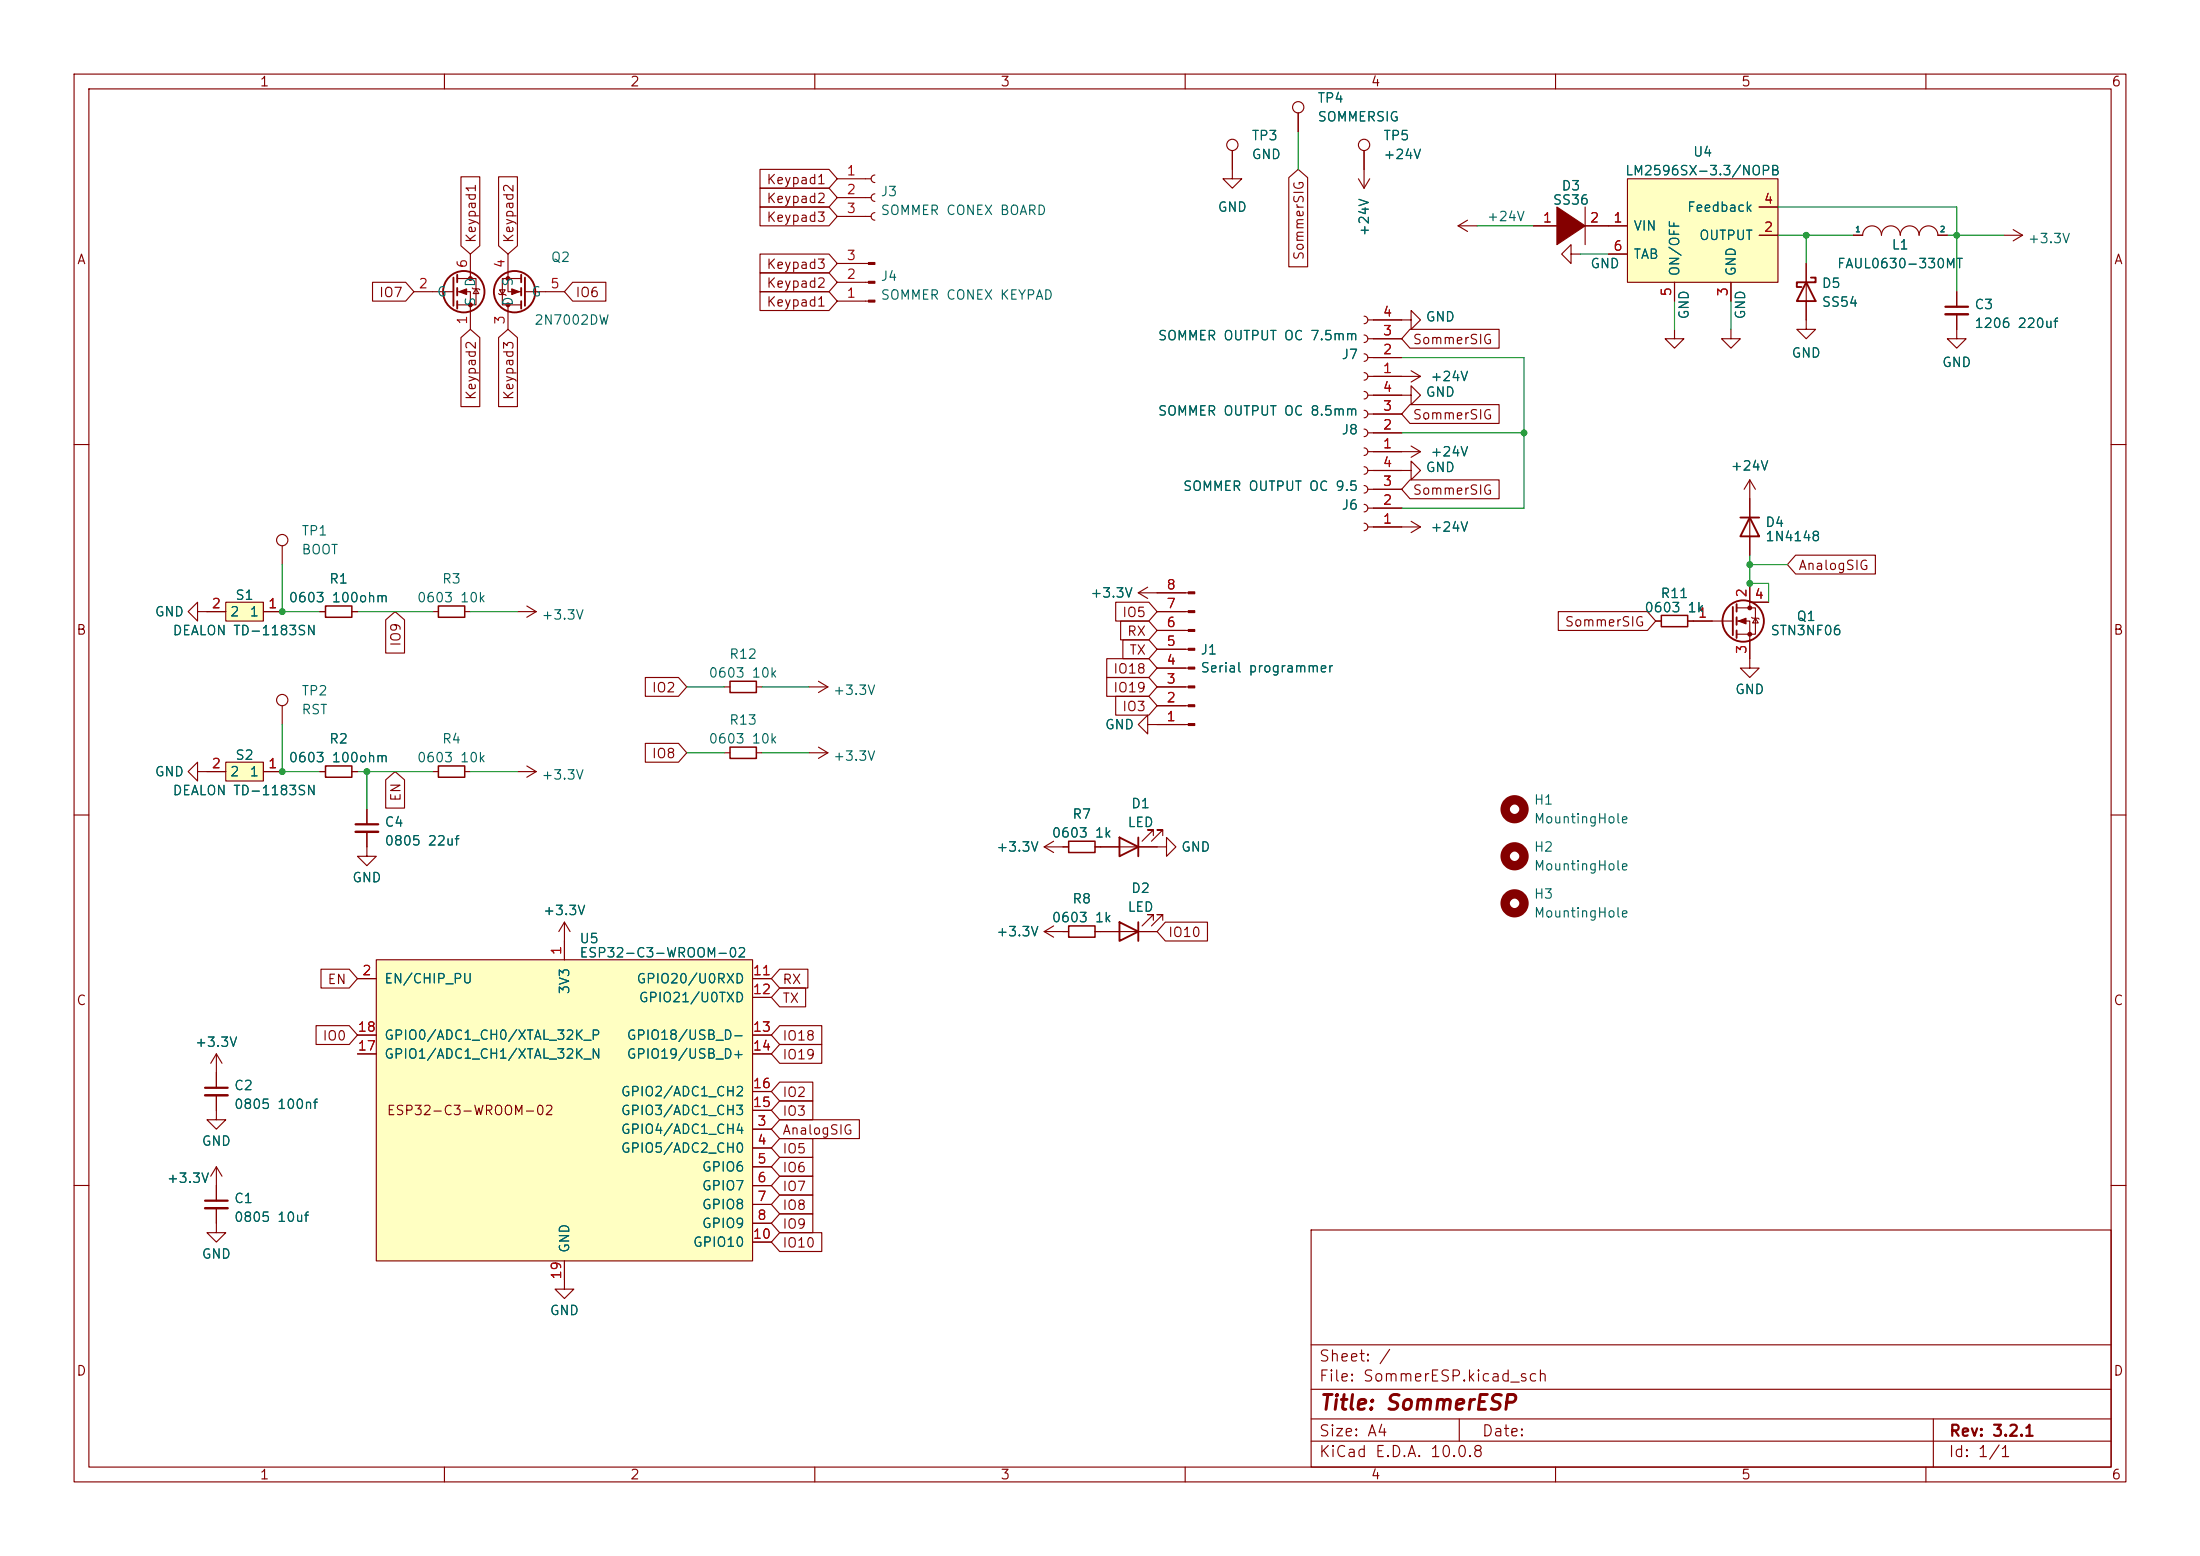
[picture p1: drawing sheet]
<svg xmlns="http://www.w3.org/2000/svg" width="297mm" height="210mm" viewBox="0 0 297 210" stroke-linecap="round" stroke-linejoin="round" font-family="sans-serif">
<g fill="none" stroke="#840000" stroke-width=".15">
<path d="M10 10h277v190h-277zM12 12h273v186h-273zM60 10v2M110 10v2M160 10v2M210 10v2M260 10v2M113 24.1h4.6M113 26.7h4.6M113 29.2h4.6M113 38.1h4.2M113 35.6h4.2"/>
<path d="M118.1 23.6a.51 .51 0 0 0-.5 .5 .51 .51 0 0 0 .5 .5M118.1 26.2a.51 .51 0 0 0-.5 .5 .51 .51 0 0 0 .5 .5M118.1 28.7a.51 .51 0 0 0-.5 .5 .51 .51 0 0 0 .5 .5M113 40.6h4.2M10 60h2M38.1 73.7v2.5M154.9 79.2l-1.2 .8M285 60h2M26.7 82.6v-1.3l-1.3 1.3 1.3 1.2v-1.2h1.2M38.1 95.3v2.5M43.2 82.6h.7M47.5 82.6h.8"/>
<path d="M58.4 82.6h.8M62.7 82.6h.8M69.8 82.6h2.6M71.1 81.8l1.3 .8M72.4 82.6l-1.3 .7M97.8 92.7h.8M102.1 92.7h.8M109.2 92.7h2.6M110.5 91.9l1.3 .8M111.8 92.7l-1.3 .8M153.7 80l1.2 .8M153.7 80h2.5"/>
<path d="M154.9 97.8v-1.3l-1.2 1.3 1.2 1.3v-1.3h1.3M10 110h2M49.5 112.3v3.3h1.3l-1.3 1.2-1.2-1.2h1.2M49.5 109.2v2.1M58.4 104.1h.8M62.7 104.1h.8M69.8 104.1h2.6M71.1 103.4l1.3 .7M72.4 104.1l-1.3 .8M97.8 101.6h.8M102.1 101.6h.8M109.2 101.6h2.6"/>
<path d="M110.5 100.8l1.3 .8M111.8 101.6l-1.3 .8M148.6 114.3h8.9v-1.3l1.2 1.3-1.2 1.3v-1.3M155.7 112.8v-.8h-.8h.8l-1.5 1.5M157 112.8v-.8h-.8h.8l-1.6 1.5M285 110h2M141 125.7l1.2 .8M141 125.7h2.5M142.2 125l-1.2 .7M10 160h2M177 166h108v32h-108zM285 160h2"/>
<path d="M60 198v2M110 198v2M160 198v2M177 194.5h108M177 191.5h108M177 187.5h108M177 181.5h108M197 191.5v3M210 198v2M260 198v2M261 191.5v6.5"/>
<circle cx="38.1" cy="72.9" r=".76"/>
<circle cx="38.1" cy="94.5" r=".76"/>
</g>
<path d="M151.1 113l2.6 1.3-2.6 1.3zM153.7 113v2.6" fill="none" stroke="#840000" stroke-width=".25"/>
<path d="M48 111.3h3.1" fill="none" stroke="#840000" stroke-width=".3"/>
<path d="M48 112.3h3.1" fill="none" stroke="#840000" stroke-width=".33"/>
<g fill="#840000" stroke="#840000" stroke-width=".15">
<path d="M117.2 40.5h.9v.3h-.9z"/>
<path d="M117.2 38h.9v.2h-.9z"/>
<path d="M117.2 35.4h.9v.3h-.9z"/>
</g>
<path d="M43.9 81.8h3.6v1.5h-3.6zM59.2 81.8h3.5v1.5h-3.5zM98.6 91.9h3.5v1.6h-3.5zM59.2 103.4h3.5v1.5h-3.5zM98.6 100.8h3.5v1.6h-3.5z" fill="none" stroke="#840000" stroke-width=".2"/>
<path d="M30.5 102.9h5.1v2.5h-5.1z" fill="#ffffc2"/>
<path d="M27.9 104.1h2.6M30.5 102.9h5.1v2.5h-5.1zM35.6 104.1h2.5" fill="none" stroke="#840000" stroke-width=".15"/>
<path d="M30.5 81.3h5.1v2.5h-5.1z" fill="#ffffc2"/>
<g fill="none" stroke="#840000" stroke-width=".15">
<path d="M175.3 15.2v2.6M55.9 39.4h5.3M61.7 37.6h2.6v3.5h-2.6M61.7 39.4h1.8v5.1M63.5 34.3v3.3M63.8 38.9l.1 .1h.7l.2 .1M64.3 39l.3 .6h-.7zM67.3 39.6l.1 .2h.8l.1 .1M67.4 39.1h.8l-.4 .7zM68.6 34.3v5.1h1.8M70.4 37.6h-2.6v3.5h2.6M70.9 39.4h5.3"/>
<path d="M166.4 20.3v3.8h1.2l-1.2 1.3-1.3-1.3h1.3M183.4 24.1l.7 1.3M184.1 20.3v5.1M184.9 24.1l-.8 1.3M196.8 30.5l1.3 .7M196.8 30.5h2.6M198.1 29.7l-1.3 .8M264.2 39.4v2M68.6 41.1v3.4M184.1 57.9a.51 .51 0 0 1 .6 .5 .51 .51 0 0 1-.6 .5M184.1 55.4a.51 .51 0 0 1 .6 .5 .51 .51 0 0 1-.6 .5M184.1 52.8a.51 .51 0 0 1 .6 .5 .51 .51 0 0 1-.6 .5"/>
<path d="M184.1 50.3a.51 .51 0 0 1 .6 .5 .51 .51 0 0 1-.6 .5M184.1 47.8a.51 .51 0 0 1 .6 .5 .51 .51 0 0 1-.6 .5M184.1 45.2a.51 .51 0 0 1 .6 .5 .51 .51 0 0 1-.6 .5M184.1 42.7a.51 .51 0 0 1 .6 .5 .51 .51 0 0 1-.6 .5M184.7 53.3h5.8v-1.2l1.3 1.2-1.3 1.3v-1.3M184.7 43.2h5.8v-1.3l1.3 1.3-1.3 1.3v-1.3M184.7 58.4h4.5M184.7 55.9h4.5M184.7 50.8h7.1M184.7 48.3h4.5M184.7 45.7h4.5M190.5 50l1.3 .8"/>
<path d="M191.8 50.8l-1.3 .8M233.7 44.5v1.2h1.2l-1.2 1.3-1.3-1.3h1.3M264.2 42.4v2.1M184.1 60.5a.51 .51 0 0 1 .6 .5 .51 .51 0 0 1-.6 .5M184.1 70.6a.51 .51 0 0 1 .6 .5 .51 .51 0 0 1-.6 .5M184.1 68.1a.51 .51 0 0 1 .6 .5 .51 .51 0 0 1-.6 .5M184.1 65.5a.51 .51 0 0 1 .6 .5 .51 .51 0 0 1-.6 .5M184.1 63a.51 .51 0 0 1 .6 .5 .51 .51 0 0 1-.6 .5M184.7 63.5h5.8v-1.3l1.3 1.3-1.3 1.3v-1.3M184.7 61h7.1M184.7 71.1h7.1M184.7 68.6h4.5"/>
<path d="M184.7 66h4.5M190.5 60.2l1.3 .8M190.5 70.4l1.3 .7M191.8 61l-1.3 .7M191.8 71.1l-1.3 .8M27.9 82.6h2.6M30.5 81.3h5.1v2.5h-5.1zM35.6 82.6h2.5M156.2 82.6h4.2M156.2 97.8h4.2M156.2 95.3h4.2M156.2 92.7h4.2"/>
<path d="M156.2 90.2h4.2M156.2 87.6h4.2M156.2 85.1h4.2M156.2 80h4.2M43.2 104.1h.7M47.5 104.1h.8M141 114.3h3.3M141 114.3l1.2 .8M142.2 113.5l-1.2 .8M147.8 114.3h.8M143.5 125.7h.8M147.8 125.7h8.4"/>
<path d="M155.7 124.2v-.8h-.8h.8l-1.5 1.6M157 124.2v-.8h-.8h.8l-1.6 1.6"/>
<circle cx="166.4" cy="19.6" r=".76"/>
<circle cx="175.3" cy="14.5" r=".76"/>
<circle cx="184.1" cy="19.6" r=".76"/>
</g>
<g fill="none" stroke="#840000" stroke-width=".25">
<path d="M61.2 37.5v3.8M61.7 37.1v1M61.7 38.9v1M70.4 37.1v1M70.4 38.9v1M70.9 37.5v3.8M61.7 40.6v1.1M70.4 40.6v1.1M151.1 124.5l2.6 1.2-2.6 1.3zM153.7 124.5v2.5"/>
<circle cx="62.6" cy="39.4" r="2.79"/>
<circle cx="69.5" cy="39.4" r="2.79"/>
</g>
<g fill="#840000" stroke="#840000" stroke-width=".15">
<path d="M62 39.4l1-.4v.8z"/>
<path d="M69.1 39l1 .4-1 .4z"/>
<path d="M160.4 97.7h.9v.2h-.9z"/>
<path d="M160.4 95.1h.9v.3h-.9z"/>
<path d="M160.4 92.6h.9v.2h-.9z"/>
<path d="M160.4 90h.9v.3h-.9z"/>
<path d="M160.4 87.5h.9v.3h-.9z"/>
<path d="M160.4 85h.9v.2h-.9z"/>
<path d="M160.4 82.4h.9v.3h-.9z"/>
<path d="M160.4 79.9h.9v.2h-.9z"/>
<circle cx="63.5" cy="37.6" r=".25"/>
<circle cx="63.5" cy="41.1" r=".25"/>
<circle cx="68.6" cy="37.6" r=".25"/>
<circle cx="68.6" cy="41.1" r=".25"/>
</g>
<path d="M43.9 103.4h3.6v1.5h-3.6zM144.3 113.5h3.5v1.6h-3.5zM144.3 125h3.5v1.5h-3.5z" fill="none" stroke="#840000" stroke-width=".2"/>
<path d="M262.6 41.4h3.1" fill="none" stroke="#840000" stroke-width=".3"/>
<path d="M262.6 42.4h3.1" fill="none" stroke="#840000" stroke-width=".33"/>
<path d="M50.8 129.5h50.8v40.7h-50.8z" fill="#ffffc2"/>
<g fill="none" stroke="#840000" stroke-width=".15">
<path d="M243.8 35.6v8.9h1.3l-1.3 1.2-1.2-1.2h1.2M250.2 31.8h1.3a1.27 1.27 0 0 1 1.2-1.3 1.27 1.27 0 0 1 1.3 1.3 1.27 1.27 0 0 1 1.3-1.3 1.27 1.27 0 0 1 1.2 1.3 1.27 1.27 0 0 1 1.3-1.3 1.27 1.27 0 0 1 1.3 1.3 1.27 1.27 0 0 1 1.2-1.3 1.27 1.27 0 0 1 1.3 1.3h1.3M264.2 44.5v1.2h1.2l-1.2 1.3-1.3-1.3h1.3M236.2 64.8v2.5M236.2 78.7v3.3M236.2 64.8l-.7 1.2M236.2 64.8l.8 1.2M223.5 83.8h.8M227.8 83.8h6.1M234.4 82h2.6v3.6h-2.6M234.4 83.8h1.8v5.1M236.2 81.3h2.6"/>
<path d="M236.5 83.3l.1 .1h.8l.1 .2M237 83.4l.4 .7h-.8zM26.7 104.1v-1.2l-1.3 1.2 1.3 1.3v-1.3h1.2M48.3 132.1h2.5M48.3 139.7h2.5M50.8 129.5h50.8v40.7h-50.8zM76.2 127v2.5M101.6 132.1h2.5M101.6 134.6h2.5M101.6 139.7h2.5M48.3 142.2h2.5M101.6 152.4h2.5"/>
<path d="M101.6 154.9h2.5M101.6 157.5h2.5M101.6 142.2h2.5M101.6 149.9h2.5M101.6 147.3h2.5M76.2 170.2v3.8h1.3l-1.3 1.3-1.3-1.3h1.3M101.6 160h2.5M101.6 162.6h2.5M101.6 165.1h2.5M101.6 167.6h2.5"/>
</g>
<g fill="none" stroke="#840000" stroke-width=".25">
<path d="M243.8 38.1l1.3 2.5h-2.5zM244.5 37.5h.6v.6h-2.5v.6h.6M233.9 81.9v3.8M234.4 81.5v1.1M234.4 83.3v1M234.4 85.1v1"/>
<circle cx="235.3" cy="83.8" r="2.79"/>
</g>
<g fill="#840000" stroke="#840000" stroke-width=".15">
<path d="M234.7 83.8l1-.4v.8z"/>
<circle cx="236.2" cy="82" r=".25"/>
<circle cx="236.2" cy="85.6" r=".25"/>
</g>
<path d="M224.3 83.1h3.5v1.5h-3.5z" fill="none" stroke="#840000" stroke-width=".2"/>
<path d="M219.7 24.1h20.3v14h-20.3z" fill="#ffffc2"/>
<g fill="none" stroke="#840000" stroke-width=".15">
<path d="M175.3 15.2v2.6M50.3 38.1h4.5l1.1 1.3-1.1 1.2h-4.5zM62.2 23.9h2.6v9.3l-1.3 1.1-1.3-1.1zM67.3 23.9h2.6v9.3l-1.3 1.1-1.3-1.1zM77.3 38.1h4.5v2.5h-4.5l-1.1-1.2zM102.6 22.9h9.3l1.1 1.2-1.1 1.3h-9.3zM102.6 34.3h9.3l1.1 1.3-1.1 1.2h-9.3zM102.6 39.4h9.3l1.1 1.2-1.1 1.3h-9.3zM102.6 25.4h9.3l1.1 1.3-1.1 1.2h-9.3zM102.6 27.9h9.3l1.1 1.3-1.1 1.3h-9.3zM102.6 36.8h9.3l1.1 1.3-1.1 1.3h-9.3zM166.4 20.3v2.6"/>
<path d="M174 24l1.3-1.1 1.2 1.1v12h-2.5zM184.1 20.3v2.6M207 30.5h3.8M212.1 34.3v-1.3l-1.3 1.3 1.3 1.3v-1.3h1.3M213.4 30.5h6.3M214 27.9v5.1M217.2 34.3h2.5M219.7 24.1h20.3v14h-20.3zM226.1 38.1v2.5M233.7 38.1v2.5M237.5 31.8h2.5M237.5 27.9h2.5"/>
<path d="M243.8 35.6v2.5M250.2 31.8h1.3M261.6 31.8h1.3M264.2 39.4v2M270.5 31.8h2.5M271.8 31l1.2 .8M273 31.8l-1.2 .7M62.2 45.6l1.3-1.1 1.3 1.1v9.3h-2.6zM67.3 45.6l1.3-1.1 1.3 1.1v9.3h-2.6zM185.4 50.8h3.8M185.4 48.3h3.8M185.4 45.7h3.8"/>
<path d="M185.4 43.2h3.8M185.4 58.4h3.8M185.4 55.9h3.8M185.4 53.3h3.8M190.3 44.4h12.1v2.6h-12.1l-1.1-1.3zM190.3 54.6h12.1v2.6h-12.1l-1.1-1.3zM226.1 44.5v1.2h1.2l-1.2 1.3-1.3-1.3h1.3M243.8 40.6v2.6M264.2 42.4v2.1M185.4 71.1h3.8M185.4 68.6h3.8M185.4 66h3.8"/>
<path d="M185.4 63.5h3.8M185.4 61h3.8M190.3 64.8h12.1v2.5h-12.1l-1.1-1.3zM236.2 67.3v7.6M236.2 78.7v2.6h2.6M242.4 74.9h10.8v2.6h-10.8l-1.1-1.3zM27.9 82.6h2.6M35.6 82.6h2.5M43.2 82.6h.7M47.5 82.6h.8M52.1 83.7l1.2-1.1 1.3 1.1v4.4h-2.5zM87.1 91.4h4.5l1.1 1.3-1.1 1.3h-4.5z"/>
<path d="M149.4 88.9h5.7l1.1 1.3-1.1 1.2h-5.7zM149.4 91.4h5.7l1.1 1.3-1.1 1.3h-5.7zM150.6 94h4.5l1.1 1.3-1.1 1.2h-4.5zM150.6 81.3h4.5l1.1 1.3-1.1 1.2h-4.5zM151.3 83.8h3.8l1.1 1.3-1.1 1.3h-3.8zM151.6 86.4h3.5l1.1 1.2-1.1 1.3h-3.5zM156.2 97.8h3.8M156.2 95.3h3.8M156.2 92.7h3.8M156.2 90.2h3.8M156.2 87.6h3.8M156.2 85.1h3.8"/>
<path d="M156.2 82.6h3.8M156.2 80h3.8M210.4 82.5h12l1.1 1.3-1.1 1.3h-12zM223.5 83.8h.8M227.8 83.8h3.3M236.2 86.4v3.8h1.3l-1.3 1.2-1.3-1.2h1.3M27.9 104.1h2.6M35.6 104.1h2.5M43.2 104.1h.7M47.5 104.1h.8M49.5 109.2v2.1M49.5 112.3v2"/>
<path d="M52.1 105.3l1.2-1.2 1.3 1.2v3.8h-2.5zM87.1 100.3h4.5l1.1 1.3-1.1 1.3h-4.5zM143.5 114.3h.8M147.8 114.3h3.3M153.7 114.3h2.5M42.7 138.4h4.4l1.2 1.3-1.2 1.3h-4.4zM43.3 130.8h3.8l1.2 1.3-1.2 1.3h-3.8zM48.3 132.1h2.5M48.3 139.7h2.5M76.2 124.5l-.8 1.2M76.2 124.5l.8 1.2M76.2 124.5v5"/>
<path d="M101.6 132.1h2.5M101.6 134.6h2.5M101.6 139.7h2.5M105.3 133.3h3.5v2.6h-3.5l-1.2-1.3zM105.3 138.4h5.6v2.6h-5.6l-1.2-1.3zM105.3 130.8h3.8v2.6h-3.8l-1.2-1.3zM143.5 125.7h.8M147.8 125.7h3.3M153.7 125.7h2.5M157.3 124.5h5.7v2.5h-5.7l-1.1-1.3zM29.2 147.8v3.3h1.3l-1.3 1.3-1.3-1.3h1.3M29.2 142.2v4.6"/>
<path d="M29.2 157.5v4.6M29.2 157.5l-.8 1.3M29.2 157.5l.8 1.3M29.2 142.2l-.8 1.3M29.2 142.2l.8 1.3M48.3 142.2h2.5M101.6 152.4h2.5M101.6 154.9h2.5M101.6 157.5h2.5M101.6 142.2h2.5M101.6 149.9h2.5M101.6 147.3h2.5"/>
<path d="M105.3 141h5.6v2.5h-5.6l-1.2-1.3zM105.3 146h4.4v2.6h-4.4l-1.2-1.3zM105.3 158.7h4.4v2.6h-4.4l-1.2-1.3zM105.3 153.7h4.4v2.5h-4.4l-1.2-1.3zM105.3 156.2h4.4v2.6h-4.4l-1.2-1.3zM105.3 151.1h10.7v2.6h-10.7l-1.2-1.3zM105.3 148.6h4.4v2.5h-4.4l-1.2-1.2zM29.2 163.1v3.3h1.3l-1.3 1.2-1.3-1.2h1.3M76.2 170.2v2.5M101.6 160h2.5M101.6 162.6h2.5M101.6 165.1h2.5"/>
<path d="M101.6 167.6h2.5M105.3 161.3h4.4v2.5h-4.4l-1.2-1.2zM105.3 166.4h5.6v2.5h-5.6l-1.2-1.3zM105.3 163.8h4.4v2.6h-4.4l-1.2-1.3z"/>
</g>
<path d="M210.2 27.9l3.8 2.6-3.8 2.5z" fill="#840000" stroke="#840000" stroke-width=".15"/>
<path d="M27.7 146.8h3M27.7 162.1h3" fill="none" stroke="#840000" stroke-width=".3"/>
<path d="M27.7 147.8h3M27.7 163.1h3" fill="none" stroke="#840000" stroke-width=".33"/>
<path d="M234.9 69.9h2.6M236.2 69.9l1.3 2.5h-2.6z" fill="none" stroke="#840000" stroke-width=".25"/>
<g fill="none" stroke="#840000" stroke-width="1.3">
<circle cx="204.5" cy="115.6" r="1.27"/>
<circle cx="204.5" cy="109.2" r="1.27"/>
<circle cx="204.5" cy="121.9" r="1.27"/>
</g>
<g fill="none" stroke="#009600" stroke-width=".15">
<path d="M175.3 17.8v5.1M199.4 30.5h7.6M213.4 34.3h3.8M240 31.8h10.2M240 27.9h24.2v11.5M243.8 31.8v3.8M262.9 31.8h7.6M189.2 48.3h16.5v20.3h-16.5M189.2 58.4h16.5M226.1 40.6v3.9M233.7 40.6v3.9M38.1 76.2v6.4h5.1"/>
<path d="M236.2 76.2h5.1M236.2 74.9v3.8h2.6v2.6M38.1 97.8v6.3h5.1M48.3 82.6h10.1M63.5 82.6h6.3M92.7 92.7h5.1M102.9 92.7h6.3M48.3 104.1h10.1M49.5 104.1v5.1M63.5 104.1h6.3M92.7 101.6h5.1M102.9 101.6h6.3"/>
</g>
<g fill="#009600">
<circle cx="243.8" cy="31.8" r=".46"/>
<circle cx="264.2" cy="31.8" r=".46"/>
<circle cx="236.2" cy="76.2" r=".46"/>
<circle cx="236.2" cy="78.7" r=".46"/>
<circle cx="205.7" cy="58.4" r=".46"/>
<circle cx="38.1" cy="104.1" r=".46"/>
<circle cx="49.5" cy="104.1" r=".46"/>
<circle cx="38.1" cy="82.6" r=".46"/>
</g>
<text font-size="2" fill="#840000" x="178" y="190.8">Title: SommerESP</text>
<g font-size="1.5" fill="#840000">
<text x="178" y="184.1">Sheet: /</text>
<text x="178" y="186.8">File: SommerESP.kicad_sch</text>
<text x="178" y="197">KiCad E.D.A. 10.0.8</text>
<text x="178" y="194.2">Size: A4</text>
<text x="200" y="194.2">Date:</text>
<text x="263" y="197">Id: 1/1</text>
<text x="263" y="194.2">Rev: 3.2.1</text>
</g>
<g font-size="1.3" fill="#840000">
<text x="35" y="12">1</text>
<text x="85" y="12">2</text>
<text x="135" y="12">3</text>
<text x="185" y="12">4</text>
<text x="235" y="12">5</text>
<text x="285" y="12">6</text>
<text x="103.4" y="25.2">Keypad1</text>
<text x="103.4" y="27.7">Keypad2</text>
<text x="10.3" y="36">A</text>
<text x="64.6" y="32.9" transform="rotate(-90 64.6 32.9)">Keypad1</text>
<text x="69.6" y="32.9" transform="rotate(-90 69.6 32.9)">Keypad2</text>
<text x="103.4" y="30.3">Keypad3</text>
<text x="176.3" y="35.2" transform="rotate(-90 176.3 35.2)">SommerSIG</text>
<text x="285.3" y="36">A</text>
<text x="51.1" y="40.4">IO7</text>
<text x="77.6" y="40.4">IO6</text>
<text x="103.4" y="36.6">Keypad3</text>
<text x="103.4" y="41.7">Keypad1</text>
<text x="103.4" y="39.2">Keypad2</text>
<text x="190.6" y="46.8">SommerSIG</text>
<text x="64.6" y="54.1" transform="rotate(-90 64.6 54.1)">Keypad2</text>
<text x="69.6" y="54.1" transform="rotate(-90 69.6 54.1)">Keypad3</text>
<text x="190.6" y="56.9">SommerSIG</text>
<text x="190.6" y="67.1">SommerSIG</text>
<text x="242.7" y="77.3">AnalogSIG</text>
<text x="151.4" y="83.6">IO5</text>
<text x="10.2" y="86">B</text>
<text x="54.4" y="87.4" transform="rotate(-90 54.4 87.4)">IO9</text>
<text x="152.1" y="86.1">RX</text>
<text x="152.4" y="88.7">TX</text>
<text x="211.2" y="84.9">SommerSIG</text>
<text x="285.2" y="86">B</text>
<text x="87.9" y="93.8">IO2</text>
<text x="150.2" y="91.2">IO18</text>
<text x="150.2" y="93.8">IO19</text>
<text x="151.4" y="96.3">IO3</text>
<text x="87.9" y="102.7">IO8</text>
<text x="54.4" y="108.3" transform="rotate(-90 54.4 108.3)">EN</text>
<text x="157.6" y="126.8">IO10</text>
<text x="10.2" y="136">C</text>
<text x="44.1" y="133.1">EN</text>
<text x="105.5" y="135.7">TX</text>
<text x="105.5" y="133.1">RX</text>
<text x="285.2" y="136">C</text>
<text x="43.5" y="140.8">IO0</text>
<text x="105.5" y="143.3">IO19</text>
<text x="105.5" y="140.8">IO18</text>
<text x="105.5" y="148.4">IO2</text>
<text x="52.1" y="150.8">ESP32-C3-WROOM-02</text>
<text x="105.5" y="156">IO5</text>
<text x="105.5" y="153.5">AnalogSIG</text>
<text x="105.5" y="150.9">IO3</text>
<text x="105.5" y="161.1">IO7</text>
<text x="105.5" y="158.5">IO6</text>
<text x="105.5" y="163.6">IO8</text>
<text x="105.5" y="166.2">IO9</text>
<text x="105.5" y="168.7">IO10</text>
<text x="10.2" y="186">D</text>
<text x="285.2" y="186">D</text>
<text x="35" y="200">1</text>
<text x="85" y="200">2</text>
<text x="135" y="200">3</text>
<text x="185" y="200">4</text>
<text x="235" y="200">5</text>
<text x="285" y="200">6</text>
</g>
<g font-size="1.3" fill="#006464">
<text x="177.8" y="14.2">TP4</text>
<text x="177.8" y="16.7">SOMMERSIG</text>
<text x="168.9" y="19.3">TP3</text>
<text x="168.9" y="21.8">GND</text>
<text x="186.7" y="19.3">TP5</text>
<text x="186.7" y="21.8">+24V</text>
<text x="219.3" y="24">LM2596SX-3.3/NOPB</text>
<text x="228.5" y="21.4">U4</text>
<text x="118.8" y="26.8">J3</text>
<text x="118.8" y="29.3">SOMMER CONEX BOARD</text>
<text x="164.3" y="28.9">GND</text>
<text x="209.5" y="27.9">SS36</text>
<text x="210.7" y="26">D3</text>
<text x="227.7" y="28.9">Feedback</text>
<text x="74.3" y="35.7">Q2</text>
<text x="185.1" y="32" transform="rotate(-90 185.1 32)">+24V</text>
<text x="200.6" y="30.2">+24V</text>
<text x="220.4" y="31.4">VIN</text>
<text x="220.4" y="35.3">TAB</text>
<text x="229.3" y="32.7">OUTPUT</text>
<text x="255.3" y="34">L1</text>
<text x="273.7" y="33.1">+3.3V</text>
<text x="58.9" y="40.3">G</text>
<text x="64.5" y="41.4" transform="rotate(-90 64.5 41.4)">S</text>
<text x="64.5" y="38.8" transform="rotate(-90 64.5 38.8)">D</text>
<text x="69.5" y="41.4" transform="rotate(-90 69.5 41.4)">D</text>
<text x="69.5" y="38.8" transform="rotate(-90 69.5 38.8)">S</text>
<text x="71.7" y="40.3">G</text>
<text x="118.8" y="38.2">J4</text>
<text x="118.8" y="40.8">SOMMER CONEX KEYPAD</text>
<text x="214.6" y="36.5">GND</text>
<text x="227" y="37.4" transform="rotate(-90 227 37.4)">ON/OFF</text>
<text x="234.6" y="37.4" transform="rotate(-90 234.6 37.4)">GND</text>
<text x="245.9" y="39.2">D5</text>
<text x="245.9" y="41.7">SS54</text>
<text x="247.9" y="36.5">FAUL0630-330MT</text>
<text x="72" y="44.1">2N7002DW</text>
<text x="156.2" y="46.3">SOMMER OUTPUT OC 7.5mm</text>
<text x="192.4" y="43.7">GND</text>
<text x="228.3" y="43.2" transform="rotate(-90 228.3 43.2)">GND</text>
<text x="235.9" y="43.2" transform="rotate(-90 235.9 43.2)">GND</text>
<text x="266.5" y="42">C3</text>
<text x="266.5" y="44.6">1206 220uf</text>
<text x="181" y="48.8">J7</text>
<text x="192.4" y="53.9">GND</text>
<text x="193" y="51.8">+24V</text>
<text x="241.8" y="48.6">GND</text>
<text x="262.1" y="49.9">GND</text>
<text x="156.2" y="56.4">SOMMER OUTPUT OC 8.5mm</text>
<text x="181" y="58.9">J8</text>
<text x="192.4" y="64">GND</text>
<text x="193" y="61.9">+24V</text>
<text x="233.6" y="63.8">+24V</text>
<text x="159.6" y="66.6">SOMMER OUTPUT OC 9.5</text>
<text x="181" y="69.1">J6</text>
<text x="238.2" y="71.4">D4</text>
<text x="40.6" y="72.6">TP1</text>
<text x="40.6" y="75.1">BOOT</text>
<text x="193" y="72.1">+24V</text>
<text x="238.2" y="73.4">1N4148</text>
<text x="20.8" y="83.5">GND</text>
<text x="31" y="83.5">2</text>
<text x="31.7" y="81.3">S1</text>
<text x="33.6" y="83.5">1</text>
<text x="38.9" y="81.6">0603 100ohm</text>
<text x="44.4" y="79.1">R1</text>
<text x="56.2" y="81.6">0603 10k</text>
<text x="59.6" y="79.1">R3</text>
<text x="73" y="83.9">+3.3V</text>
<text x="147.1" y="81">+3.3V</text>
<text x="221.9" y="83">0603 1k</text>
<text x="224.1" y="81">R11</text>
<text x="23.2" y="86.1">DEALON TD-1183SN</text>
<text x="98.4" y="89.2">R12</text>
<text x="162" y="88.7">J1</text>
<text x="238.9" y="86.1">STN3NF06</text>
<text x="242.4" y="84.1">Q1</text>
<text x="40.6" y="94.2">TP2</text>
<text x="95.6" y="91.8">0603 10k</text>
<text x="112.4" y="94.1">+3.3V</text>
<text x="162" y="91.1">Serial programmer</text>
<text x="234.2" y="94">GND</text>
<text x="40.6" y="96.7">RST</text>
<text x="44.4" y="100.7">R2</text>
<text x="59.6" y="100.7">R4</text>
<text x="95.6" y="100.7">0603 10k</text>
<text x="98.4" y="98.1">R13</text>
<text x="149.1" y="98.8">GND</text>
<text x="20.8" y="105.1">GND</text>
<text x="23.2" y="107.6">DEALON TD-1183SN</text>
<text x="31" y="105.1">2</text>
<text x="31.7" y="102.9">S2</text>
<text x="33.6" y="105.1">1</text>
<text x="38.9" y="103.2">0603 100ohm</text>
<text x="56.2" y="103.2">0603 10k</text>
<text x="73" y="105.5">+3.3V</text>
<text x="112.4" y="103">+3.3V</text>
<text x="51.8" y="111.9">C4</text>
<text x="141.9" y="113.4">0603 1k</text>
<text x="144.7" y="110.8">R7</text>
<text x="152.1" y="111.9">LED</text>
<text x="152.6" y="109.4">D1</text>
<text x="207" y="108.9">H1</text>
<text x="207" y="111.5">MountingHole</text>
<text x="47.5" y="119.4">GND</text>
<text x="51.8" y="114.4">0805 22uf</text>
<text x="134.4" y="115.3">+3.3V</text>
<text x="159.4" y="115.3">GND</text>
<text x="207" y="115.3">H2</text>
<text x="207" y="117.8">MountingHole</text>
<text x="73.2" y="123.8">+3.3V</text>
<text x="141.9" y="124.8">0603 1k</text>
<text x="144.7" y="122.3">R8</text>
<text x="152.1" y="123.4">LED</text>
<text x="152.6" y="120.8">D2</text>
<text x="207" y="121.6">H3</text>
<text x="207" y="124.2">MountingHole</text>
<text x="78.1" y="127.6">U5</text>
<text x="78.1" y="129.5">ESP32-C3-WROOM-02</text>
<text x="134.4" y="126.7">+3.3V</text>
<text x="51.8" y="133">EN/CHIP_PU</text>
<text x="77.2" y="134.3" transform="rotate(-90 77.2 134.3)">3V3</text>
<text x="85.8" y="133">GPIO20/U0RXD</text>
<text x="86.1" y="135.6">GPIO21/U0TXD</text>
<text x="26.2" y="141.6">+3.3V</text>
<text x="51.8" y="143.2">GPIO1/ADC1_CH1/XTAL_32K_N</text>
<text x="51.8" y="140.7">GPIO0/ADC1_CH0/XTAL_32K_P</text>
<text x="84.5" y="140.7">GPIO18/USB_D-</text>
<text x="84.5" y="143.2">GPIO19/USB_D+</text>
<text x="31.5" y="147.5">C2</text>
<text x="31.5" y="150">0805 100nf</text>
<text x="83.7" y="148.3">GPIO2/ADC1_CH2</text>
<text x="27.1" y="155">GND</text>
<text x="83.7" y="153.4">GPIO4/ADC1_CH4</text>
<text x="83.7" y="155.9">GPIO5/ADC2_CH0</text>
<text x="83.7" y="150.8">GPIO3/ADC1_CH3</text>
<text x="22.4" y="160">+3.3V</text>
<text x="94.7" y="158.4">GPIO6</text>
<text x="94.7" y="161">GPIO7</text>
<text x="31.5" y="162.7">C1</text>
<text x="31.5" y="165.2">0805 10uf</text>
<text x="94.7" y="163.5">GPIO8</text>
<text x="94.7" y="166.1">GPIO9</text>
<text x="27.1" y="170.2">GND</text>
<text x="77.2" y="169.2" transform="rotate(-90 77.2 169.2)">GND</text>
<text x="93.5" y="168.6">GPIO10</text>
<text x="74.1" y="177.8">GND</text>
</g>
<g font-size="1.3" fill="#a90000">
<text x="114.2" y="24">1</text>
<text x="114.2" y="26.5">2</text>
<text x="114.2" y="29.1">3</text>
<text x="238" y="27.8">4</text>
<text x="114.2" y="35.4">3</text>
<text x="208.2" y="30.3">1</text>
<text x="214.5" y="30.3">2</text>
<text x="217.7" y="30.3">1</text>
<text x="217.7" y="34.2">6</text>
<text x="238" y="31.6">2</text>
<text x="56.4" y="39.2">2</text>
<text x="63.4" y="36.3" transform="rotate(-90 63.4 36.3)">6</text>
<text x="68.4" y="36.3" transform="rotate(-90 68.4 36.3)">4</text>
<text x="74.2" y="39.2">5</text>
<text x="114.2" y="40.5">1</text>
<text x="114.2" y="38">2</text>
<text x="225.9" y="40.1" transform="rotate(-90 225.9 40.1)">5</text>
<text x="233.5" y="40.1" transform="rotate(-90 233.5 40.1)">3</text>
<text x="63.4" y="43.9" transform="rotate(-90 63.4 43.9)">1</text>
<text x="68.4" y="43.9" transform="rotate(-90 68.4 43.9)">3</text>
<text x="186.6" y="45.6">3</text>
<text x="186.6" y="43">4</text>
<text x="186.6" y="53.2">4</text>
<text x="186.6" y="50.7">1</text>
<text x="186.6" y="48.1">2</text>
<text x="186.6" y="58.3">2</text>
<text x="186.6" y="55.7">3</text>
<text x="186.6" y="60.8">1</text>
<text x="186.6" y="65.9">3</text>
<text x="186.6" y="63.4">4</text>
<text x="186.6" y="71">1</text>
<text x="186.6" y="68.4">2</text>
<text x="28.5" y="82.4">2</text>
<text x="36.1" y="82.4">1</text>
<text x="157.4" y="82.4">7</text>
<text x="157.4" y="79.9">8</text>
<text x="229.1" y="83.7">1</text>
<text x="236.1" y="80.7" transform="rotate(-90 236.1 80.7)">2</text>
<text x="236.8" y="81.1">4</text>
<text x="157.4" y="87.5">5</text>
<text x="157.4" y="85">6</text>
<text x="236.1" y="88.4" transform="rotate(-90 236.1 88.4)">3</text>
<text x="157.4" y="95.1">2</text>
<text x="157.4" y="92.6">3</text>
<text x="157.4" y="90">4</text>
<text x="157.4" y="97.7">1</text>
<text x="28.5" y="104">2</text>
<text x="36.1" y="104">1</text>
<text x="48.8" y="131.9">2</text>
<text x="76.1" y="129" transform="rotate(-90 76.1 129)">1</text>
<text x="101.5" y="131.9">11</text>
<text x="101.5" y="134.5">12</text>
<text x="48.2" y="142.1">17</text>
<text x="48.2" y="139.6">18</text>
<text x="101.5" y="139.6">13</text>
<text x="101.5" y="142.1">14</text>
<text x="101.5" y="149.7">15</text>
<text x="101.5" y="147.2">16</text>
<text x="102.1" y="152.3">3</text>
<text x="102.1" y="154.8">4</text>
<text x="102.1" y="157.3">5</text>
<text x="102.1" y="159.9">6</text>
<text x="101.5" y="167.5">10</text>
<text x="102.1" y="162.4">7</text>
<text x="102.1" y="165">8</text>
<text x="76.1" y="172.8" transform="rotate(-90 76.1 172.8)">19</text>
</g>
<g font-size=".8" fill="#006464">
<text x="250.4" y="31.5">1</text>
<text x="261.8" y="31.5">2</text>
</g>
</svg>
